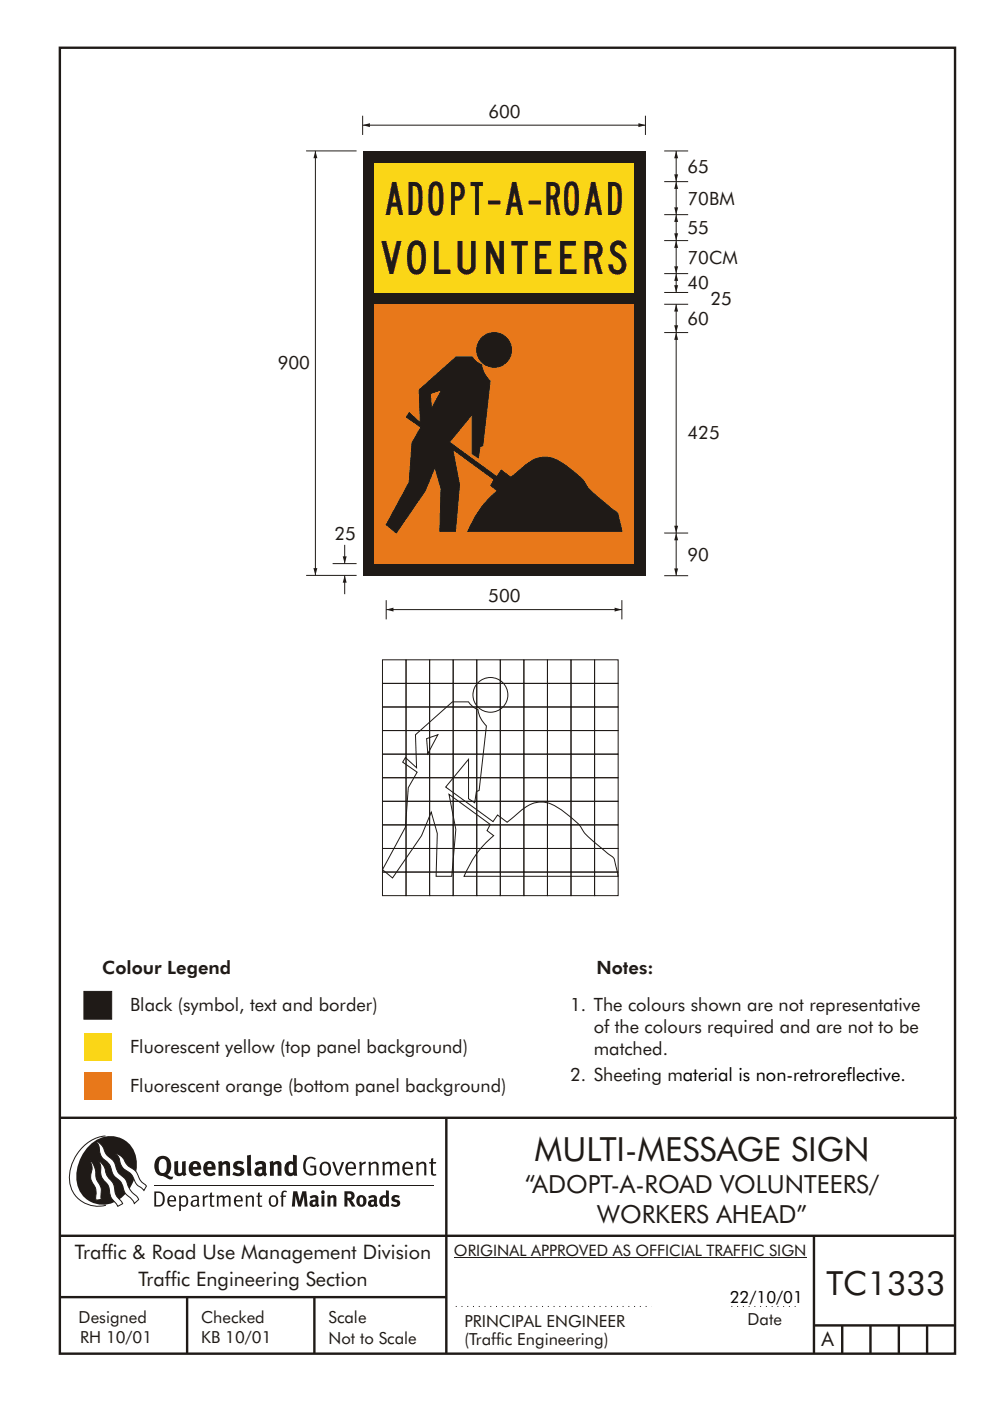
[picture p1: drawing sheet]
<svg xmlns="http://www.w3.org/2000/svg" width="210mm" height="297mm" viewBox="0 0 210 297" stroke-linecap="round" stroke-linejoin="round" font-family="sans-serif">
<g fill="none" stroke="#1f1a17" stroke-width=".51">
<path d="M12.7 10.1h189.9v276.9h-189.9zM12.7 237h190.3M94.7 236.9v50.1M12.7 262h190M12.7 275h82M39.7 275v12M66.7 275v12M172.7 262v25M172.7 281h30M178.7 281v6M184.7 281v6M190.7 281v6"/>
<path d="M196.7 281v6"/>
</g>
<path d="M96.7 277h41.5M155.2 277h14" fill="none" stroke="#1f1a17" stroke-width=".21" stroke-dasharray=".2 1" stroke-linecap="butt"/>
<path d="M17.8 210.2h5.9v5.9h-5.9z" fill-rule="evenodd" fill="#1f1a17" stroke="#1f1a17" stroke-width=".21"/>
<path d="M96.3 266.7h74.7" fill="none" stroke="#1f1a17" stroke-width=".21"/>
<path d="M17.8 227.3h5.9v5.9h-5.9z" fill="#e8781a"/>
<g fill="#1f1a17">
<path d="M64.9 245.6a1.61 1.61 0 0 1 2.1 0l-.2 .3a1.17 1.17 0 0 0-1.4-.2 1.17 1.17 0 0 0-.6 1.3 1.42 1.42 0 0 0 1.2 1.9l.7-.2v-1.2h-.8l-.1-.4h1.3v1.9a1.82 1.82 0 0 1-2.2-.1 1.82 1.82 0 0 1-.6-2.1l.2-.7z" fill-rule="evenodd"/>
<path d="M68.2 246.5a1.77 1.77 0 0 0 .4 2.7 1.39 1.39 0 0 0 1.4-.5 1.39 1.39 0 0 0 .2-1.5 1.19 1.19 0 0 0-2-.7zM68.5 246.8a.83 .83 0 0 1 1 .1 .83 .83 0 0 1 .2 1 .75 .75 0 0 1-.6 1 .75 .75 0 0 1-.8-.8v-.9z" fill-rule="evenodd"/>
<path d="M70.5 246.4l.4-.1 .8 2.4 .8-2.3h.5l-1.1 2.8h-.4z" fill-rule="evenodd"/>
<path d="M73.6 246.7a1.74 1.74 0 0 0 .5 2.5h.9l.5-.3-.2-.3a.89 .89 0 0 1-1.1 .2 .89 .89 0 0 1-.4-.9h1.7a1.15 1.15 0 0 0-.4-1.4 1.15 1.15 0 0 0-1.5 .2zM74 246.9a.67 .67 0 0 1 .8-.2 .67 .67 0 0 1 .3 .8h-1.3z" fill-rule="evenodd"/>
<path d="M76.2 246.4l.4-.1 .1 .4 .5-.4h.5l-.2 .5a.61 .61 0 0 0-.8 .6v1.8h-.4z" fill-rule="evenodd"/>
<path d="M78.1 246.4l.5-.1 .1 .4a.89 .89 0 0 1 .9-.4 .89 .89 0 0 1 .7 .7v2.2h-.4v-2.2l-.1-.2-.3-.1-.8 .4v2.1h-.4z" fill-rule="evenodd"/>
<path d="M81.1 246.4l.4-.1 .1 .4a.83 .83 0 0 1 .8-.4 .83 .83 0 0 1 .7 .5 .86 .86 0 0 1 .9-.5 .86 .86 0 0 1 .7 .7v2.2h-.4l-.1-2.3a.5 .5 0 0 0-.8 0l-.2 .2v2.1h-.5v-2.2l-.4-.3-.7 .4v2.1h-.4z" fill-rule="evenodd"/>
<path d="M85.7 246.7a1.74 1.74 0 0 0 .5 2.5h.9l.5-.3-.2-.3a.89 .89 0 0 1-1.1 .2 .89 .89 0 0 1-.4-.9h1.7a1.15 1.15 0 0 0-.5-1.4 1.15 1.15 0 0 0-1.4 .2zM86 246.9a.67 .67 0 0 1 .9-.2 .67 .67 0 0 1 .3 .8h-1.3z" fill-rule="evenodd"/>
<path d="M88.3 246.4l.4-.1 .1 .4a.89 .89 0 0 1 .9-.4 .89 .89 0 0 1 .8 .7v2.2h-.5v-2.2l-.1-.2-.3-.1-.8 .4v2.1h-.4z" fill-rule="evenodd"/>
<path d="M91.5 245.6l.4-.1v.9h.7l-.2 .3h-.5v2.1l.1 .1h.5l.1 .3a.71 .71 0 0 1-1.2-.6v-1.9h-.3v-.3h.3z" fill-rule="evenodd"/>
<path d="M37 246.3l.8-.2v2a.46 .46 0 0 0 .2 .6 .46 .46 0 0 0 .6-.2v-2.2l.8-.2v2.4l.2 .5-.6 .4-.2-.3a1.03 1.03 0 0 1-1.2 .2 1.03 1.03 0 0 1-.6-1z" fill-rule="evenodd"/>
<path d="M40.4 246.6a1.64 1.64 0 0 0 0 2.3 1.64 1.64 0 0 0 2.3 .1l-.4-.5a.78 .78 0 0 1-.9 .3 .78 .78 0 0 1-.5-.8h1.8a1.37 1.37 0 0 0-.6-1.6 1.37 1.37 0 0 0-1.7 .2zM41.1 246.9a.48 .48 0 0 1 .6-.1 .48 .48 0 0 1 .2 .6h-1z" fill-rule="evenodd"/>
<path d="M43.5 246.6a1.65 1.65 0 0 0-.2 2 1.65 1.65 0 0 0 1.9 .7l.5-.3-.3-.5a.78 .78 0 0 1-.9 .3 .78 .78 0 0 1-.5-.8h1.8a1.37 1.37 0 0 0-.6-1.6 1.37 1.37 0 0 0-1.7 .2zM44.1 246.9a.48 .48 0 0 1 .6-.1 .48 .48 0 0 1 .2 .6h-.9z" fill-rule="evenodd"/>
<path d="M46.3 246.3l.7-.2 .1 .4a.95 .95 0 0 1 1-.3 .95 .95 0 0 1 .7 .8v2.3h-.8v-2.3l-.3-.2-.5 .3v2.2h-.8z" fill-rule="evenodd"/>
<path d="M49.7 246.5a1.73 1.73 0 0 1 2-.1l-.2 .6-.6-.2a.42 .42 0 0 0-.6 .2l.2 .3a1.23 1.23 0 0 1 1.4 1 1.47 1.47 0 0 1-2.3 .9l-.3-.2 .3-.6 .7 .4a.47 .47 0 0 0 .7-.4 .87 .87 0 0 0-1-.5l-.4-.2-.1-.4z" fill-rule="evenodd"/>
<path d="M54.1 246.6l.3 .6 .3-.2a.62 .62 0 0 1 .9 0l.1 .4a1.21 1.21 0 0 0-1.4 .3 1.21 1.21 0 0 0-.1 1.3 1.19 1.19 0 0 0 1.6 .1l.5 .3 .4-.4-.3-.4v-1.4a.96 .96 0 0 0-1.3-1zM55 248l.6-.1v.7a.43 .43 0 0 1-.6 .1 .43 .43 0 0 1 0-.7z" fill-rule="evenodd"/>
<path d="M57.2 246.3l.7-.2 .1 .4a.95 .95 0 0 1 1-.3 .95 .95 0 0 1 .7 .8v2.3h-.8v-2.3l-.2-.2-.6 .3v2.2h-.8z" fill-rule="evenodd"/>
<path d="M62.2 244.8v1.5a1.29 1.29 0 0 0-1.4 .2 1.29 1.29 0 0 0-.5 1.3 1.24 1.24 0 0 0 .6 1.4 1.24 1.24 0 0 0 1.4-.1l.1 .2h.7l-.1-4.3zM61.5 246.9l.4-.1 .3 .2v1.5l-.3 .1a.48 .48 0 0 1-.6-.4 1.52 1.52 0 0 1 .2-1.3z" fill-rule="evenodd"/>
<path d="M52.4 245l.8-.2 .2 4.5h-.8l-.1-.2z" fill-rule="evenodd"/>
</g>
<path d="M22.4 240.8a9 9 0 0 0-7.4 10.9 6.2 6.2 0 0 0 7.5 3.8M32.7 251.4h59.4" fill="none" stroke="#1f1a17" stroke-width=".21"/>
<path d="M19.1 242.7a5.7 5.7 0 0 1 6.5-1.4 5.7 5.7 0 0 1 3.4 5.7 8.6 8.6 0 0 1-6.2 8.3 5.7 5.7 0 0 1-6.5-7 9.9 9.9 0 0 1 2.8-5.6z" fill-rule="evenodd" fill="#1f1a17"/>
<path d="M24.5 244.5a3.1 3.1 0 0 1 2.3 2.2l.7 .7a3.2 3.2 0 0 1 2 2.4l.4 .6 1.2 1.1-.6 .9-.2-.3a3.5 3.5 0 0 1-1.9-2.1 3.8 3.8 0 0 0-2.1-2.1 3.5 3.5 0 0 1-1-2.3zM20.4 241.9a3.4 3.4 0 0 1 1.9 2.5l.7 .8a3.3 3.3 0 0 1 1.7 2.6 4.4 4.4 0 0 0 1.7 2l.3 .3a6.1 6.1 0 0 0 2.5 3.7l.2 .5-.9 .9a6.1 6.1 0 0 0-1.9-2.2l-.4-.8a3.6 3.6 0 0 0-1.9-2.8l-.6-1a3.6 3.6 0 0 0-1.9-2.8 3.7 3.7 0 0 1-.8-2.4zM21 246.1a3.4 3.4 0 0 1 1.5 2.8l.6 .9a3.8 3.8 0 0 1 1.4 3.1l.3 .7 1.2 1.6-1 .6-.5-.8a3.2 3.2 0 0 1-1.3-2.8 4.3 4.3 0 0 0-1.4-2.2 4.7 4.7 0 0 1-.5-2.9zM19.2 246.1a5.1 5.1 0 0 1 1.2 3.7l.3 .7a3.1 3.1 0 0 1 .7 3l.1 .8-1.1 .2-.1-.8a3.5 3.5 0 0 0-.9-3.2 3.6 3.6 0 0 1 .1-2.6z" fill-rule="evenodd" fill="#fff" stroke="#1f1a17" stroke-width=".21"/>
<g fill="#1f1a17">
<path d="M33.4 245.5a2.51 2.51 0 0 0 .4 3.7l.8 .1a2.78 2.78 0 0 0 2 .7l.2-.5h-.6l-.7-.4a2.56 2.56 0 0 0 0-3.8 1.83 1.83 0 0 0-2.1 .2zM34 245.9a.87 .87 0 0 1 1 0 .87 .87 0 0 1 .4 .9v.4a1.17 1.17 0 0 1-.9 1.5l-.3-.1a2.38 2.38 0 0 1-.2-2.7z" fill-rule="evenodd"/>
<path d="M33.1 252.9v2.6a1.12 1.12 0 0 0 1.2-.3 1.12 1.12 0 0 0 .2-1.2l-.1-.5-.3-.4zM32.7 252.6h1.1a1.67 1.67 0 0 1 1.2 1.7 1.67 1.67 0 0 1-1.3 1.5h-1zM36.1 253.9l-.2 .5h1.1a.55 .55 0 0 0-.3-.6 .55 .55 0 0 0-.6 .1zM35.8 253.8a.95 .95 0 0 1 1.2-.2 .95 .95 0 0 1 .4 1.1h-1.5a.72 .72 0 0 0 .4 .8 .72 .72 0 0 0 .9-.2l.1 .3a1.15 1.15 0 0 1-1.5 0 1.15 1.15 0 0 1-.2-1.5zM38.4 254.1v1.2a.7 .7 0 0 0 .9 .1 .7 .7 0 0 0 .2-.9 .61 .61 0 0 0-.4-.7 .61 .61 0 0 0-.7 .3zM38 253.5l.3-.1 .1 .4a.95 .95 0 0 1 1.2-.2 .95 .95 0 0 1 .3 1.2 .92 .92 0 0 1-.5 1 .92 .92 0 0 1-1-.2v1.1l-.4 .1zM40.9 254.8a.5 .5 0 0 0 .2 .8 .5 .5 0 0 0 .7-.4v-.6zM40.5 253.7a1 1 0 0 1 1.7 .3v1.4l.2 .2-.2 .3-.3-.3a.78 .78 0 0 1-1.4-.1 .78 .78 0 0 1 .8-1.1h.5a.58 .58 0 0 0-.3-.7 .58 .58 0 0 0-.7 .3zM43 253.5l.3-.1 .1 .4 .3-.3 .5-.1-.2 .4a.52 .52 0 0 0-.6 .6v1.4h-.4zM44.6 252.9l.4-.1-.1 .7h.6l-.1 .3h-.5v1.5a.35 .35 0 0 0 .6 .3v.2a.57 .57 0 0 1-.6 .1 .57 .57 0 0 1-.3-.5v-1.6h-.3v-.3h.3zM45.9 253.5l.4-.1 .1 .4 .2-.2a.64 .64 0 0 1 1 .2 .7 .7 0 0 1 .8-.4 .7 .7 0 0 1 .5 .7v1.7h-.3v-1.7l-.3-.3-.7 .3v1.7h-.3v-1.6a.38 .38 0 0 0-.3-.5 .38 .38 0 0 0-.5 .2l-.1 .2v1.7h-.4zM50.2 253.9l-.2 .5h1.1a.55 .55 0 0 0-.2-.6 .55 .55 0 0 0-.7 .1zM49.9 253.8a.95 .95 0 0 1 1.2-.2 .95 .95 0 0 1 .4 1.1h-1.5a.72 .72 0 0 0 .4 .8 .72 .72 0 0 0 .9-.2l.1 .3a1.15 1.15 0 0 1-1.5 0 1.15 1.15 0 0 1-.2-1.5zM52.1 253.5l.3-.1 .1 .4a.72 .72 0 0 1 .8-.4 .72 .72 0 0 1 .6 .7v1.7h-.4v-1.6a.45 .45 0 0 0-.3-.5 .45 .45 0 0 0-.5 .3l-.2 .1v1.7h-.3zM54.7 252.9l.4-.1v.7h.6l-.1 .3h-.5v1.5a.35 .35 0 0 0 .5 .3v.2a.57 .57 0 0 1-.6 .1 .57 .57 0 0 1-.3-.5v-1.6h-.3v-.3h.3zM57.6 253.9l-.2 .7a.65 .65 0 0 0 .3 .8 .65 .65 0 0 0 .8-.2l.1-.1a.93 .93 0 0 0-.7-1.4zM57.3 253.7a1.12 1.12 0 0 1 1.4 .1 1.12 1.12 0 0 1 .3 1.4 1.01 1.01 0 0 1-1.3 .6 1.01 1.01 0 0 1-.7-1.2zM59.9 252.6l.5-.2 .5 .2-.1 .2-.4-.1-.3 .2v.6h.6l-.1 .3h-.5v2h-.4v-2h-.2v-.3h.2zM62.2 252.6l-.3 3.2h.7l.1-2.3 .6 2.3h.6l.6-2.3 .1 2.3h.7l-.3-3.2h-.9l-.5 2.1-.5-2.1zM65.7 253.7l.3 .5a.51 .51 0 0 1 .5-.4 .51 .51 0 0 1 .4 .4v.1a.88 .88 0 0 0-1.1 .4 .88 .88 0 0 0 .2 1.1 .9 .9 0 0 0 1.1-.2l.3 .3 .4-.3-.2-.3v-1.1a.87 .87 0 0 0-.5-.8 .87 .87 0 0 0-1 .1zM66.4 254.8h.5v.5l-.1 .1h-.3l-.2-.1zM68.2 253.5v2.3h.6v-2.4zM68.1 252.8a.4 .4 0 0 0 .8 0 .4 .4 0 0 0-.8 0zM69.4 253.5l.1 2.3h.6v-1.7a.33 .33 0 0 1 .4-.2 .33 .33 0 0 1 .3 .4v1.5h.6v-1.7a.75 .75 0 0 0-.6-.7 .75 .75 0 0 0-.8 .3v-.3zM73.1 252.6v3.2h.6v-1.3l.3 .2 .7 1.1h.7l-.9-1.4a.94 .94 0 0 0 .7-1 .94 .94 0 0 0-.9-.8zM73.7 253.1a.51 .51 0 0 1 .8 .1 .51 .51 0 0 1-.2 .7l-.6 .1zM75.9 253.7a1.19 1.19 0 0 0-.1 1.7 1.19 1.19 0 0 0 1.8 0 1.19 1.19 0 0 0-.1-1.6 1.19 1.19 0 0 0-1.6-.1zM76.5 253.9l.2-.1a.99 .99 0 0 1 0 1.6 1.06 1.06 0 0 1-.2-1.5zM78.1 253.7l.3 .5a.51 .51 0 0 1 .5-.4 .51 .51 0 0 1 .5 .4v.1a.88 .88 0 0 0-1.2 .4 .88 .88 0 0 0 .2 1.1 .9 .9 0 0 0 1.1-.2l.3 .3 .4-.3-.2-.3v-1.1a.87 .87 0 0 0-.5-.8 .87 .87 0 0 0-1 .1zM78.9 254.8h.4v.5l-.1 .1h-.3l-.1-.1zM81.9 252.4v1.1a1.2 1.2 0 0 0-1.4 .6 1.2 1.2 0 0 0 .2 1.4l.5 .4 .8-.2v.1h.6l-.1-3.3zM81.4 253.9l.5 .2-.1 1.2a.46 .46 0 0 1-.5-.1 .46 .46 0 0 1-.1-.5zM83.3 253.6a.79 .79 0 0 0-.1 .9 .79 .79 0 0 0 .9 .4 .33 .33 0 0 1 0 .5 .33 .33 0 0 1-.5 0l-.4-.2-.3 .4a1.15 1.15 0 0 0 1.2 .3 1.15 1.15 0 0 0 .8-1 1.49 1.49 0 0 0-1.2-.8 .4 .4 0 0 1 .3-.3 .4 .4 0 0 1 .4 .1l.2 .1 .2-.4a1.47 1.47 0 0 0-1.5 0z" fill-rule="evenodd"/>
</g>
<path d="M17.8 219h5.9v5.9h-5.9z" fill="#fad617"/>
<g fill="none" stroke="#1f1a17" stroke-width=".21">
<path d="M76.9 26.5h60.1M81.1 139.9h5v5h-5zM86.1 139.9h5v5h-5zM91.1 139.9h5v5h-5zM96.1 139.9h5v5h-5zM101.1 139.9h5v5h-5zM106.1 139.9h5v5h-5zM111.1 139.9h5v5h-5zM116.1 139.9h5v5h-5zM121.1 139.9h5v5h-5zM126.1 139.9h5v5h-5zM81.1 159.9h5v5h-5z"/>
<path d="M81.1 154.9h5v5h-5zM81.1 149.9h5v5h-5zM81.1 144.9h5v5h-5zM86.1 159.9h5v5h-5zM86.1 154.9h5v5h-5zM86.1 149.9h5v5h-5zM86.1 144.9h5v5h-5zM88.1 155.8l7.9-7h3.4l1 1.1 1 .6 .5 1.6 1.3 1.8-1.5 13.7-.6 .2-.4 2.4-1.3-.9v-8.3l-4.8 5.9 10 7.3 1-1.4 2 1.5a26.4 26.4 0 0 1 5.2-3.9 6 6 0 0 1 6.1 1.2l.6 .4a16.7 16.7 0 0 1 3.9 3.7 20.8 20.8 0 0 0 4.9 4.7l1.3 1a1.56 1.56 0 0 1 .9 1.5l.6 2.9h-32.7a21.6 21.6 0 0 1 6.3-8.6l-1.4-1.1 .7-1.3-8.7-6.4 1.4 7.5-.9 9.9h-3.3l.3-9.1-1.3-4.5-2.1 5-6.1 8.9-2.2-1.7 4.9-9 .6-8.4 1.9-3.3-3.1-2.1 .6-1 2.4 2.2zM90.5 156.6l2.4-.8-2.1 4zM91.1 159.9h5v5h-5zM91.1 154.9h5v5h-5zM91.1 149.9h5v5h-5z"/>
<path d="M91.1 144.9h5v5h-5zM96.1 159.9h5v5h-5zM96.1 154.9h5v5h-5zM96.1 149.9h5v5h-5zM96.1 144.9h5v5h-5zM101.1 159.9h5v5h-5zM101.1 154.9h5v5h-5zM101.1 149.9h5v5h-5zM101.1 144.9h5v5h-5zM106.1 159.9h5v5h-5zM106.1 154.9h5v5h-5zM106.1 149.9h5v5h-5z"/>
<path d="M106.1 144.9h5v5h-5zM111.1 159.9h5v5h-5zM111.1 154.9h5v5h-5zM111.1 149.9h5v5h-5zM111.1 144.9h5v5h-5zM116.1 159.9h5v5h-5zM116.1 154.9h5v5h-5zM116.1 149.9h5v5h-5zM116.1 144.9h5v5h-5zM121.1 159.9h5v5h-5zM121.1 154.9h5v5h-5zM121.1 149.9h5v5h-5z"/>
<path d="M121.1 144.9h5v5h-5zM126.1 159.9h5v5h-5zM126.1 154.9h5v5h-5zM126.1 149.9h5v5h-5zM126.1 144.9h5v5h-5zM81.1 179.9h5v5h-5zM81.1 174.9h5v5h-5zM81.1 169.9h5v5h-5zM81.1 164.9h5v5h-5zM86.1 179.9h5v5h-5zM86.1 174.9h5v5h-5zM86.1 169.9h5v5h-5z"/>
<path d="M86.1 164.9h5v5h-5zM91.1 179.9h5v5h-5zM91.1 174.9h5v5h-5zM91.1 169.9h5v5h-5zM91.1 164.9h5v5h-5zM96.1 179.9h5v5h-5zM96.1 174.9h5v5h-5zM96.1 169.9h5v5h-5zM96.1 164.9h5v5h-5zM101.1 179.9h5v5h-5zM101.1 174.9h5v5h-5zM101.1 169.9h5v5h-5z"/>
<path d="M101.1 164.9h5v5h-5zM106.1 179.9h5v5h-5zM106.1 174.9h5v5h-5zM106.1 169.9h5v5h-5zM106.1 164.9h5v5h-5zM111.1 179.9h5v5h-5zM111.1 174.9h5v5h-5zM111.1 169.9h5v5h-5zM111.1 164.9h5v5h-5zM116.1 179.9h5v5h-5zM116.1 174.9h5v5h-5zM116.1 169.9h5v5h-5z"/>
<path d="M116.1 164.9h5v5h-5zM121.1 179.9h5v5h-5zM121.1 174.9h5v5h-5zM121.1 169.9h5v5h-5zM121.1 164.9h5v5h-5zM126.1 179.9h5v5h-5zM126.1 174.9h5v5h-5zM126.1 169.9h5v5h-5zM126.1 164.9h5v5h-5zM81.1 184.9h5v5h-5zM86.1 184.9h5v5h-5zM91.1 184.9h5v5h-5z"/>
<path d="M96.1 184.9h5v5h-5zM101.1 184.9h5v5h-5zM106.1 184.9h5v5h-5zM111.1 184.9h5v5h-5zM116.1 184.9h5v5h-5zM121.1 184.9h5v5h-5zM126.1 184.9h5v5h-5z"/>
<circle cx="104.1" cy="147.3" r="3.7"/>
</g>
<g fill="#1f1a17">
<path d="M135.4 26.1l1.6 .4-1.6 .5 1.6-.5-1.6 .5z" fill-rule="evenodd"/>
<path d="M76.9 26.5l1.6-.4v.9z" fill-rule="evenodd"/>
</g>
<path d="M76.9 24.5v4.1M136.9 24.5v4.1M143.5 70.5v42.5" fill="none" stroke="#1f1a17" stroke-width=".21"/>
<g fill="#1f1a17">
<path d="M143 111.5h.9l-.4 1.5z" fill-rule="evenodd"/>
<path d="M143.5 70.5l.4 1.6h-.9z" fill-rule="evenodd"/>
</g>
<path d="M140.9 32h5.1M140.9 70.5h5.1" fill="none" stroke="#1f1a17" stroke-width=".21"/>
<path d="M76.9 32h60v90h-60z" fill="#1f1a17"/>
<path d="M79.4 64.5h55v55h-55z" fill="#e8781a"/>
<path d="M101.2 74.2a3.7 3.7 0 0 0 7.3 0 3.7 3.7 0 0 0-7.3 0zM88.9 82.7l7.9-7h3.4l1 1.1 1 .5 .5 1.6 1.3 1.9-1.6 13.7-.5 .2-.4 2.4-1.3-.9v-8.3l-4.9 5.8 10.1 7.4 1-1.4 2 1.5a26.4 26.4 0 0 1 5.2-3.9 6 6 0 0 1 6.1 1.1l.6 .5a16.7 16.7 0 0 1 3.9 3.6 20.8 20.8 0 0 0 4.9 4.8l1.3 1a1.56 1.56 0 0 1 .9 1.4l.6 3h-32.7a21.6 21.6 0 0 1 6.3-8.7l-1.4-1 .7-1.3-8.7-6.4 1.4 7.4-.9 10h-3.3l.3-9.1-1.3-4.5-2.1 4.9-6.1 9-2.2-1.7 4.9-9 .6-8.4 1.9-3.3-3.1-2.1 .6-1 2.4 2.1zM91.3 83.5l2.4-.8-2.1 4z" fill-rule="evenodd" fill="#1f1a17" stroke="#1f1a17" stroke-width=".21"/>
<path d="M79.4 34.5h55v27.5h-55z" fill="#fad617"/>
<path d="M143.5 113v9.1" fill="none" stroke="#1f1a17" stroke-width=".21"/>
<g fill="#1f1a17">
<path d="M143 120.5h.9l-.4 1.6z" fill-rule="evenodd"/>
<path d="M143.5 113l.4 1.6h-.9z" fill-rule="evenodd"/>
</g>
<path d="M140.9 58h5.1M143.5 51v7" fill="none" stroke="#1f1a17" stroke-width=".21"/>
<g fill="#1f1a17">
<path d="M143 56.5h.9l-.4 1.5z" fill-rule="evenodd"/>
<path d="M143.5 51l.4 1.6h-.9z" fill-rule="evenodd"/>
</g>
<path d="M140.9 51h5.1M143.5 64.5v6" fill="none" stroke="#1f1a17" stroke-width=".21"/>
<g fill="#1f1a17">
<path d="M143 69h.9l-.4 1.5z" fill-rule="evenodd"/>
<path d="M143.5 64.5l.4 1.6h-.9z" fill-rule="evenodd"/>
</g>
<path d="M140.9 62h5.1M81.9 129.2h50" fill="none" stroke="#1f1a17" stroke-width=".21"/>
<g fill="#1f1a17">
<path d="M130.4 128.8l1.5 .4-1.5 .5 1.5-.5-1.5 .5z" fill-rule="evenodd"/>
<path d="M81.9 129.2l1.6-.4v.9z" fill-rule="evenodd"/>
</g>
<path d="M73.1 115.5v4M81.9 127.2v4.1M131.9 127.2v4.1" fill="none" stroke="#1f1a17" stroke-width=".21"/>
<path d="M72.7 118h.8l-.4 1.5 .4-1.5-.4 1.5z" fill-rule="evenodd" fill="#1f1a17"/>
<path d="M73.1 122v4" fill="none" stroke="#1f1a17" stroke-width=".21"/>
<path d="M73.1 122l.4 1.5h-.8z" fill-rule="evenodd" fill="#1f1a17"/>
<path d="M65 32h10.7M66.9 32v90M70.6 119.5h5.1M65 122h10.7" fill="none" stroke="#1f1a17" stroke-width=".21"/>
<g fill="#1f1a17">
<path d="M66.5 120.5h.8l-.4 1.5z" fill-rule="evenodd"/>
<path d="M66.9 32l.4 1.5h-.8z" fill-rule="evenodd"/>
</g>
<path d="M143.5 58v4M140.9 64.5h5.1M140.9 113h5.1M140.9 122.1h5.1" fill="none" stroke="#1f1a17" stroke-width=".21"/>
<g fill="#1f1a17">
<path d="M143 60.5h.9l-.4 1.5z" fill-rule="evenodd"/>
<path d="M143.5 58l.4 1.6h-.9z" fill-rule="evenodd"/>
</g>
<path d="M143.5 38.5v7M140.9 45.5h5.1" fill="none" stroke="#1f1a17" stroke-width=".21"/>
<g fill="#1f1a17">
<path d="M143 44h.9l-.4 1.5z" fill-rule="evenodd"/>
<path d="M143.5 38.5l.4 1.6h-.9z" fill-rule="evenodd"/>
</g>
<path d="M140.9 38.5h5.1M143.5 32v6.5" fill="none" stroke="#1f1a17" stroke-width=".21"/>
<g fill="#1f1a17">
<path d="M143 37h.9l-.4 1.5z" fill-rule="evenodd"/>
<path d="M143.5 32l.4 1.6h-.9z" fill-rule="evenodd"/>
</g>
<path d="M143.5 45.5v5.5" fill="none" stroke="#1f1a17" stroke-width=".21"/>
<g fill="#1f1a17">
<path d="M143 49.5h.9l-.4 1.5z" fill-rule="evenodd"/>
<path d="M143.5 45.5l.4 1.6h-.9z" fill-rule="evenodd"/>
</g>
<g font-size="7.1" fill="#1f1a17">
<text x="113.4" y="246.1">MULTI-MESSAGE SIGN</text>
<text x="175.3" y="274.5">TC1333</text>
</g>
<g font-size="7" fill="#1f1a17">
<text x="81.8" y="45.5">ADOPT-A-ROAD</text>
<text x="81" y="58">VOLUNTEERS</text>
</g>
<g font-size="5.3" fill="#1f1a17">
<text x="111.4" y="253">“ADOPT-A-ROAD VOLUNTEERS/</text>
<text x="126.7" y="259.3">WORKERS AHEAD”</text>
</g>
<g font-size="4.2" fill="#1f1a17">
<text x="15.9" y="267">Traffic &amp; Road Use Management Division</text>
<text x="29.4" y="272.6">Traffic Engineering Section</text>
<text x="174.3" y="285.4">A</text>
</g>
<g font-size="3.9" fill="#1f1a17">
<text x="103.6" y="25">600</text>
<text x="145.9" y="36.7">65</text>
<text x="145.9" y="43.4">70BM</text>
<text x="145.9" y="49.6">55</text>
<text x="145.9" y="55.9">70CM</text>
<text x="145.9" y="61.4">40</text>
<text x="150.7" y="64.7">25</text>
<text x="145.9" y="68.9">60</text>
<text x="58.9" y="78.3">900</text>
<text x="145.9" y="93.1">425</text>
<text x="71" y="114.5">25</text>
<text x="145.9" y="118.9">90</text>
<text x="103.6" y="127.7">500</text>
<text x="21.7" y="206.5">Colour Legend</text>
<text x="126.6" y="206.5">Notes:</text>
<text x="27.6" y="214.4">Black (symbol, text and border)</text>
<text x="121" y="214.4">1. The colours shown are not representative</text>
<text x="126" y="219">of the colours required and are not to be</text>
<text x="27.6" y="223.2">Fluorescent yellow (top panel background)</text>
<text x="126" y="223.7">matched.</text>
<text x="27.6" y="231.5">Fluorescent orange (bottom panel background)</text>
<text x="121" y="229.3">2. Sheeting material is non-retroreflective.</text>
</g>
<text font-size="3.6" x="154.8" y="276.2">22/10/01</text>
<g font-size="3.5" fill="#1f1a17">
<text x="16.7" y="280.5">Designed</text>
<text x="42.7" y="280.5">Checked</text>
<text x="69.7" y="280.5">Scale</text>
<text x="98.5" y="281.4">PRINCIPAL ENGINEER</text>
<text x="158.6" y="281">Date</text>
<text x="17" y="284.8">RH 10/01</text>
<text x="42.7" y="284.8">KB 10/01</text>
<text x="69.7" y="285">Not to Scale</text>
<text x="98.5" y="285.1">(Traffic Engineering)</text>
</g>
<text font-size="3.4" fill="#1f1a17" x="96.3" y="266.3">ORIGINAL APPROVED AS OFFICIAL TRAFFIC SIGN</text>
</svg>
